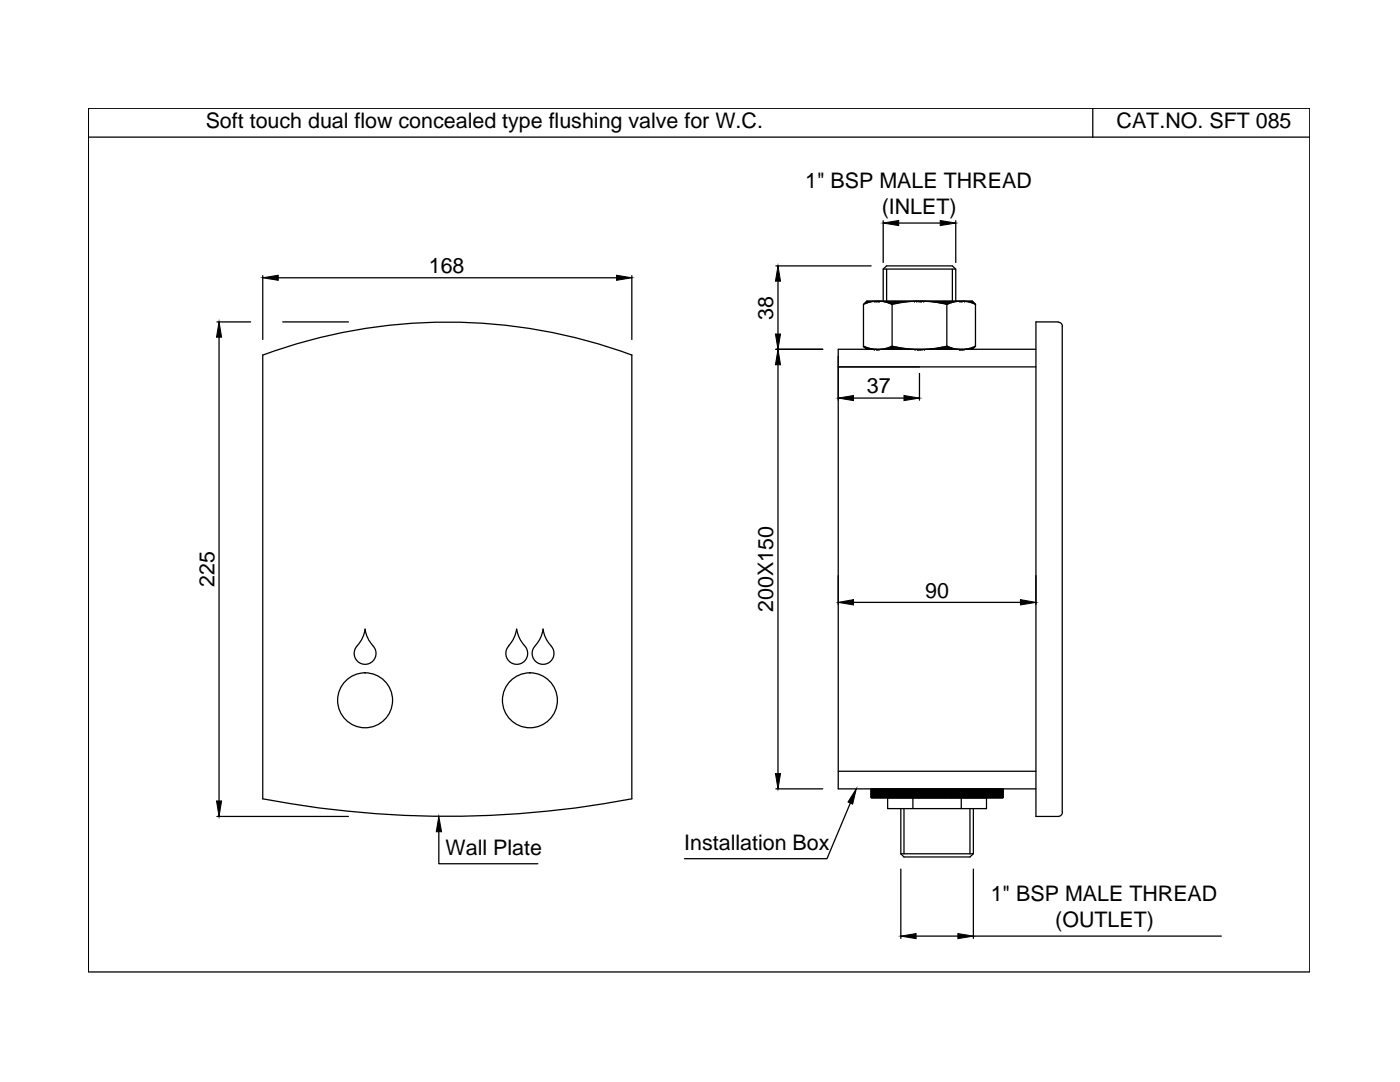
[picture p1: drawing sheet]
<svg xmlns="http://www.w3.org/2000/svg" width="279mm" height="216mm" viewBox="0 0 279 216" stroke-linecap="round" stroke-linejoin="round" font-family="sans-serif">
<!-- layer: 0 -->
<g fill="none" stroke="#000" stroke-width=".25">
<path d="M17.6 21.6h243.8v172.3h-243.8zM17.6 27.4h243.8M218.1 21.6v5.8M52.4 55v12.7M55.5 55.4h67.5M126.1 55v12.7M154.8 53.1h19M155.3 56.1v10.5M176.3 53.7h14.4v6.4M176.3 44v8.4M176.9 53.7v6.4l-.2 .2M179.4 44.5h8.2"/>
<path d="M190.1 53.7v6.4M190.7 53.7l-.6-.6h-13.2l-.6 .6v6.4M190.7 44v8.4M43.3 64.2h6.7M43.7 67.3v92.5M52.4 70.8v88.6a196 196 0 0 0 73.7 0v-88.6M56.4 64.2h13.1M126.1 70.8a106.4 106.4 0 0 0-73.6 .1M154.8 69.7h9.4M155.3 72.8v81.6M167.3 73.2h39.4M170.3 79.4h10.1"/>
<path d="M172.3 69.1h.1M172.3 69.1v-8.4l.7-.6h21l.7 .6v8.4l-.7 .6M172.3 69.1l.7 .6M172.3 69.1a6.5 6.5 0 0 0 5.7 0 23.2 23.2 0 0 0 11 0 6.5 6.5 0 0 0 5.7 0M172.5 69.1v.1M172.7 69.2l-.1 .1M172.8 69.3l-.1 .1M173 69.4l-.2 .1M173.2 60.1l-.5 .5M173.2 69.4l-.3 .3M173.3 69.4l-.2 .3M173.4 60.1l-.3 .3"/>
<path d="M173.5 69.5l-.2 .2M173.6 60.1l-.2 .2M173.7 69.6l-.1 .1M173.9 60.1l-.2 .1M173.9 69.6l-.1 .1M174.1 60.1l-.1 .1M174.1 69.6l-.1 .1M174.3 69.7h-.1M174.4 60.1h-.1M174.5 69.7h.1M174.6 60.1h.1M174.8 60.1h.1"/>
<path d="M174.9 69.7h.1M175 60.1h.1M175.2 69.7h.1M175.3 60.1h.1M175.4 69.7h.1M175.5 60.1h.1M175.9 69.7h.1M176 60.1h-.1M176.2 69.7h-.1M176.2 60.1h-.1M176.4 60.1l-.1 .1M176.5 69.6l-.2 .1"/>
<path d="M176.7 60.1l-.2 .1M176.8 69.5l-.2 .2M177.1 69.4l-.3 .3M177.2 60.1l-.3 .2M177.4 60.1l-.3 .2M177.4 69.3l-.4 .4M177.6 60.1l-.3 .3M177.8 60.1l-.4 .4M177.8 69.1l-.5 .6M178 60.7a6.5 6.5 0 0 0-5.7 0M178 60.7v8.4M178.1 60.1l-.5 .5"/>
<path d="M178.1 69.1l-.6 .6M178.3 60.1l-.6 .5M178.3 69.1l-.6 .6M178.5 69.2l-.5 .5M178.5 60.1l-.6 .6M178.7 69.2l-.5 .5M178.8 60.1l-.7 .6M178.9 69.2l-.5 .5M179 60.1l-.6 .5M179.1 69.3l-.4 .4M179.2 60.1l-.5 .5M179.3 69.3l-.4 .4"/>
<path d="M179.5 60.1l-.5 .4M179.5 69.4l-.4 .3M179.7 60.1l-.4 .4M179.7 69.4l-.3 .3M179.9 69.4l-.3 .3M179.9 60.1l-.3 .3M180.1 69.4l-.3 .3M180.2 60.1l-.3 .2M180.3 69.5l-.3 .2M180.4 60.1l-.2 .2M180.5 69.5l-.2 .2M180.6 60.1l-.2 .2"/>
<path d="M180.7 69.5l-.2 .2M180.9 60.1l-.2 .2M180.9 69.6l-.2 .1M181.1 60.1l-.1 .1M181.1 69.6l-.1 .1M181.3 69.6l-.1 .1M181.3 60.1l-.1 .1M181.5 69.6l-.1 .1M181.6 60.1l-.1 .1M181.8 69.7h-.1M181.8 60.1h-.1M182 69.7h-.1"/>
<path d="M182 60.1h.1M182.5 60.1h.1M182.6 69.7h.1M183 60.1h.1M183.1 69.7h.1M183.3 69.7h.1M183.4 60.1h.1M183.5 74.5v5.4M183.5 69.7h.1M183.7 60.1h.1M183.8 69.7h.1M183.9 60.1h.1"/>
<path d="M184 69.7h.1M184.3 60.1h.1M184.5 69.7h.1M185 69.7h-.1M185 60.1h.1M185.2 69.7h.1M185.3 60.1h-.1M185.5 60.1h-.1M185.5 69.6l-.1 .1M185.7 60.1v.1M185.7 69.6l-.1 .1M186 60.1l-.1 .1"/>
<path d="M186 69.6l-.1 .1M186.2 60.1l-.1 .1M186.3 69.6l-.2 .1M186.4 60.1l-.1 .2M186.5 69.5l-.2 .2M186.7 60.1l-.2 .2M186.8 69.5l-.3 .2M186.9 60.1l-.2 .2M187.1 69.4l-.3 .3M187.1 60.1l-.2 .2M187.4 60.1l-.3 .2M187.4 69.4l-.4 .3"/>
<path d="M187.6 60.1l-.3 .3M187.6 69.4l-.3 .3M187.8 60.1l-.3 .3M187.9 69.3l-.4 .4M188.1 60.1l-.4 .4M188.2 69.2l-.5 .5M188.3 60.1l-.4 .4M188.5 69.2l-.6 .5M188.5 60.1l-.4 .4M188.8 60.1l-.5 .5M188.8 69.1l-.6 .6M189 60.7v8.4"/>
<path d="M189 60.1l-.5 .5M189 69.1l-.6 .6M189.2 60.1l-.5 .5M189.2 69.1l-.5 .6M189.4 69.2l-.5 .5M189.5 60.1l-.7 .6M189.6 69.3l-.5 .4M189.7 60.1l-.6 .6M189.7 69.4l-.4 .3M189.9 69.4l-.3 .3M189.9 60.1l-.4 .4M190.1 69.5l-.3 .2"/>
<path d="M190.1 60.1l-.2 .3M190.2 69.5l-.1 .2M190.4 60.1l-.2 .2M190.4 69.6l-.1 .1M190.6 60.1l-.1 .1M190.6 69.6l-.1 .1M190.8 69.7h-.1M190.9 60.1l-.1 .1M191 69.7h.1M191.1 60.1h-.1M191.5 69.7h.1M191.5 60.1h.1"/>
<path d="M191.7 69.7h.1M191.8 60.1h.1M191.9 69.7h.1M192 60.1h.1M192.1 69.7h.1M192.4 69.7h.1M192.5 60.1h.1M192.6 69.7h.1M192.7 60.1h.1M192.9 60.1v.1M192.9 69.6v.1M193.2 60.1l-.1 .1"/>
<path d="M193.2 69.6l-.1 .1M193.4 60.1l-.1 .1M193.5 69.5l-.2 .2M193.7 60.1l-.3 .2M193.9 60.1l-.3 .2M193.9 69.4l-.4 .3M194.1 60.1l-.3 .3M194.2 60.2l-.2 .2M194.2 69.3l-.4 .4M194.3 60.3l-.1 .2M194.4 60.5l-.1 .1M194.5 60.6h.1"/>
<path d="M194.6 60.7h.1M194.6 69.1l-.6 .6M194.7 60.7a6.5 6.5 0 0 0-5.7 0 23.2 23.2 0 0 0-11 0M206.7 69.7h-39.4v87.7h39.4M211.1 64.2h-4.4v98.7h4.5a.87 .87 0 0 0 .8-.9M211.2 64.3a.87 .87 0 0 1 .8 .8M212 65.1v96.9M72.9 125.5l.2 1.2 .9 1.6a2.43 2.43 0 0 1 .4 3.6 2.18 2.18 0 0 1-3.1 0 2.18 2.18 0 0 1 0-3.1l1-1.5 .6-1.8M103.1 125.5l-.5 1.8-1.1 1.5M103.1 125.5l.3 1.2 .9 1.6a2.43 2.43 0 0 1 .4 3.6 2.18 2.18 0 0 1-3.1 0 2.18 2.18 0 0 1 0-3.1M108.4 125.5l.3 1.2 .8 1.6a2.43 2.43 0 0 1 .4 3.6 2.18 2.18 0 0 1-3.1 0 2.18 2.18 0 0 1 0-3.1l1.1-1.5zM170.3 120.2h33.4"/>
<path d="M154.8 157.4h9.4M167.3 153.9h39.4M173.8 157.4v1.8h26.4v-1.8M173.8 157.9l.6-.5-.6 .6M173.9 157.4l-.1 .1M174 159.2l1.8-1.8-1.7 1.8M174 157.4l-.2 .2M174.1 157.4l-.3 .3M174.2 157.4l-.4 .3M174.3 157.4l-.5 .4M174.5 157.4l-.7 .6M174.6 157.4l-.8 .7"/>
<path d="M174.7 157.4l-.9 .8M174.7 157.4l-.9 .9M174.9 157.4l-1.1 1M174.9 157.4l-1.1 1.1M175 157.4l-1.2 1.2M175.1 157.4l-1.3 1.3M175.2 157.4l-1.4 1.4M175.3 157.4l-1.5 1.4M175.3 157.4l-1.5 1.5M175.4 159.2l1.8-1.8-1.7 1.8M175.4 157.4l-1.6 1.6M175.5 157.4l-1.7 1.7"/>
<path d="M175.6 157.4l-1.8 1.7M175.7 157.4l-1.8 1.8M175.9 157.4l-1.8 1.8M176 157.4l-1.8 1.8M176.1 157.4l-1.8 1.8M176.1 157.4l-1.7 1.8M176.2 157.4l-1.8 1.8M176.3 157.4l-1.8 1.8M176.3 157.4l-1.7 1.8M176.4 157.4l-1.7 1.8M176.5 157.4l-1.8 1.8M176.6 157.4l-1.8 1.8"/>
<path d="M176.7 157.4l-1.8 1.8M176.7 157.4l-1.7 1.8M176.8 159.2l1.7-1.8-1.6 1.8M176.8 157.4l-1.7 1.8M176.9 157.4l-1.7 1.8M177 157.4l-1.8 1.8M177.1 157.4l-1.8 1.8M177.2 159.2h19.7v2.1h-19.7zM177.3 157.4l-1.8 1.8M177.4 157.4l-1.8 1.8M177.4 157.4l-1.7 1.8M177.5 157.4l-1.7 1.8"/>
<path d="M177.6 157.4l-1.8 1.8M177.7 157.4l-1.8 1.8M177.7 157.4l-1.7 1.8M177.8 157.4l-1.7 1.8M177.9 157.4l-1.8 1.8M178 157.4l-1.8 1.8M178.1 157.4l-1.8 1.8M178.1 157.4l-1.7 1.8M178.2 157.4l-1.7 1.8M178.3 157.4l-1.7 1.8M178.4 157.4l-1.8 1.8M178.5 157.4l-1.8 1.8"/>
<path d="M178.7 157.4l-1.8 1.8M178.8 157.4l-1.8 1.8M178.8 157.4l-1.7 1.8M178.9 157.4l-1.7 1.8M179 157.4l-1.8 1.8M179 159.2l1.8-1.8-1.7 1.8M179.1 157.4l-1.8 1.8M179.1 157.4l-1.7 1.8M179.2 157.4l-1.7 1.8M179.3 157.4l-1.8 1.8M179.4 157.4l-1.8 1.8M179.5 157.4l-1.8 1.8"/>
<path d="M179.5 157.4l-1.7 1.8M179.6 157.4l-1.7 1.8M179.7 157.4l-1.7 1.8M179.8 157.4l-1.8 1.8M179.9 157.4l-1.8 1.8M179.9 157.4l-1.7 1.8M180 157.4l-1.7 1.8M180.1 157.4l-1.8 1.8M180.2 157.4l-1.8 1.8M180.2 157.4l-1.7 1.8M180.3 157.4l-1.8 1.8M180.4 157.4l-1.8 1.8"/>
<path d="M180.4 159.2l1.8-1.8-1.7 1.8M180.5 157.4l-1.8 1.8M180.5 157.4l-1.7 1.8M180.6 157.4l-1.7 1.8M180.7 157.4l-1.8 1.8M180.9 157.4l-1.7 1.8M181 157.4l-1.7 1.8M181.1 157.4l-1.7 1.8M181.2 157.4l-1.8 1.8M181.3 157.4l-1.8 1.8M181.3 157.4l-1.7 1.8M181.4 157.4l-1.8 1.8"/>
<path d="M181.5 157.4l-1.8 1.8M181.6 157.4l-1.8 1.8M181.6 157.4l-1.7 1.8M181.7 157.4l-1.8 1.8M181.8 157.4l-1.8 1.8M181.8 159.2l1.8-1.8-1.7 1.8M181.8 157.4l-1.7 1.8M181.9 157.4l-1.7 1.8M182 157.4l-1.8 1.8M182.1 157.4l-1.8 1.8M182.3 157.4l-1.7 1.8M182.4 157.4l-1.7 1.8"/>
<path d="M182.5 157.4l-1.8 1.8M182.6 157.4l-1.8 1.8M182.7 157.4l-1.8 1.8M182.7 157.4l-1.7 1.8M182.8 157.4l-1.8 1.8M182.9 157.4l-1.8 1.8M183 157.4l-1.8 1.8M183 157.4l-1.7 1.8M183.1 157.4l-1.8 1.8M183.2 157.4l-1.8 1.8M183.2 159.2l1.8-1.8-1.7 1.8M183.2 157.4l-1.7 1.8"/>
<path d="M183.3 157.4l-1.7 1.8M183.4 157.4l-1.8 1.8M183.5 157.4l-1.8 1.8M183.7 157.4l-1.7 1.8M183.8 157.4l-1.7 1.8M183.9 157.4l-1.8 1.8M184 157.4l-1.8 1.8v2.1M184.1 157.4l-1.8 1.8M184.1 159.2l1.7-1.8-1.7 1.8M184.1 157.4l-1.7 1.8M184.2 157.4l-1.8 1.8M184.3 157.4l-1.8 1.8"/>
<path d="M184.3 157.4l-1.7 1.8M184.4 157.4l-1.7 1.8M184.5 157.4l-1.8 1.8M184.6 157.4l-1.8 1.8M184.6 157.4l-1.7 1.8M184.7 157.4l-1.7 1.8M184.8 157.4l-1.8 1.8M184.9 157.4l-1.8 1.8M185.1 157.4l-1.7 1.8M185.2 157.4l-1.7 1.8M185.3 157.4l-1.8 1.8M185.4 157.4l-1.8 1.8"/>
<path d="M185.4 157.4l-1.7 1.8M185.4 159.2l1.8-1.8-1.7 1.8M185.5 157.4l-1.7 1.8M185.6 157.4l-1.8 1.8M185.7 157.4l-1.8 1.8M185.7 157.4l-1.7 1.8M186 157.4l-1.8 1.8M186 157.4l-1.7 1.8M186.1 157.4l-1.7 1.8M186.2 157.4l-1.8 1.8M186.3 157.4l-1.8 1.8M186.3 157.4l-1.7 1.8"/>
<path d="M186.4 157.4l-1.7 1.8M186.5 157.4l-1.7 1.8M186.6 157.4l-1.7 1.8M186.7 157.4l-1.8 1.8M186.8 157.4l-1.8 1.8M186.8 157.4l-1.7 1.8M186.8 159.2l1.8-1.8-1.7 1.8M186.9 157.4l-1.7 1.8M187 157.4l-1.8 1.8M187.1 157.4l-1.8 1.8M187.1 157.4l-1.7 1.8M187.4 157.4l-1.8 1.8"/>
<path d="M187.4 157.4l-1.7 1.8M187.5 157.4l-1.7 1.8M187.6 157.4l-1.8 1.8M187.7 157.4l-1.8 1.8M187.7 157.4l-1.7 1.8M187.8 157.4l-1.7 1.8M187.9 157.4l-1.7 1.8M188 157.4l-1.8 1.8M188.1 157.4l-1.8 1.8M188.2 157.4l-1.8 1.8M188.2 157.4l-1.7 1.8M188.2 159.2l1.8-1.8-1.7 1.8"/>
<path d="M188.3 157.4l-1.8 1.8M188.4 157.4l-1.8 1.8M188.5 157.4l-1.8 1.8M188.5 157.4l-1.7 1.8M188.8 157.4l-1.8 1.8M188.8 157.4l-1.7 1.8M188.9 157.4l-1.8 1.8M189 157.4l-1.8 1.8M189.1 157.4l-1.8 1.8M189.1 157.4l-1.7 1.8M189.2 157.4l-1.7 1.8M189.3 157.4l-1.7 1.8"/>
<path d="M189.4 157.4l-1.8 1.8M189.5 157.4l-1.8 1.8M189.6 157.4l-1.8 1.8M189.6 157.4l-1.7 1.8M189.7 157.4l-1.8 1.8M189.8 157.4l-1.8 1.8M189.9 157.4l-1.8 1.8M189.9 157.4l-1.7 1.8M190.1 157.4l-1.7 1.8M190.2 157.4l-1.7 1.8M190.3 157.4l-1.8 1.8M190.4 157.4l-1.8 1.8"/>
<path d="M190.5 157.4l-1.8 1.8M190.5 159.2l1.8-1.8-1.7 1.8M190.5 157.4l-1.7 1.8M190.6 157.4l-1.7 1.8M190.7 157.4l-1.7 1.8M190.8 157.4l-1.8 1.8M190.9 157.4l-1.8 1.8M191 157.4l-1.8 1.8M191 157.4l-1.7 1.8M191.1 157.4l-1.8 1.8M191.2 157.4l-1.8 1.8M191.2 157.4l-1.7 1.8"/>
<path d="M191.3 157.4l-1.7 1.8M191.4 157.4l-1.8 1.8M191.5 157.4l-1.8 1.8M191.5 157.4l-1.7 1.8M191.6 157.4l-1.7 1.8M191.7 157.4l-1.8 1.8M191.8 157.4l-1.8 1.8M191.8 157.4l-1.7 1.8M191.8 159.2v2.1M191.9 159.2l1.8-1.8-1.7 1.8M191.9 157.4l-1.7 1.8M192 157.4l-1.7 1.8"/>
<path d="M192.1 157.4l-1.7 1.8M192.2 157.4l-1.8 1.8M192.4 157.4l-1.7 1.8M192.5 157.4l-1.8 1.8M192.6 157.4l-1.8 1.8M192.6 157.4l-1.7 1.8M192.7 157.4l-1.7 1.8M192.8 157.4l-1.8 1.8M192.9 157.4l-1.8 1.8M192.9 157.4l-1.7 1.8M193 157.4l-1.7 1.8M193.1 157.4l-1.8 1.8"/>
<path d="M193.2 157.4l-1.8 1.8M193.2 157.4l-1.7 1.8M193.3 159.2l1.8-1.8-1.7 1.8M193.3 157.4l-1.7 1.8M193.4 157.4l-1.7 1.8M193.5 157.4l-1.7 1.8M193.6 157.4l-1.8 1.8M193.8 157.4l-1.7 1.8M193.9 157.4l-1.8 1.8M194 157.4l-1.8 1.8M194 157.4l-1.7 1.8M194.1 157.4l-1.8 1.8"/>
<path d="M194.2 157.4l-1.8 1.8M194.3 157.4l-1.8 1.8M194.3 157.4l-1.7 1.8M194.4 157.4l-1.8 1.8M194.5 157.4l-1.8 1.8M194.6 157.4l-1.8 1.8M194.6 157.4l-1.7 1.8M194.7 159.2l1.8-1.8-1.7 1.8M194.7 157.4l-1.7 1.8M194.8 157.4l-1.7 1.8M194.9 157.4l-1.8 1.8M195 157.4l-1.8 1.8"/>
<path d="M195.2 157.4l-1.8 1.8M195.3 157.4l-1.8 1.8M195.4 157.4l-1.8 1.8M195.4 157.4l-1.7 1.8M195.5 157.4l-1.8 1.8M195.5 159.2l1.8-1.8-1.7 1.8M195.6 157.4l-1.8 1.8M195.7 157.4l-1.8 1.8M195.7 157.4l-1.7 1.8M195.8 157.4l-1.8 1.8M195.9 157.4l-1.8 1.8M196 157.4l-1.8 1.8"/>
<path d="M196 157.4l-1.7 1.8M196.1 157.4l-1.7 1.8M196.2 157.4l-1.7 1.8M196.3 157.4l-1.8 1.8M196.4 157.4l-1.8 1.8M196.6 157.4l-1.8 1.8M196.7 157.4l-1.8 1.8M196.8 157.4l-1.8 1.8M196.8 157.4l-1.7 1.8M196.9 157.4l-1.8 1.8M196.9 159.2l1.8-1.8-1.7 1.8M197 157.4l-1.8 1.8"/>
<path d="M197 157.4l-1.7 1.8M197.1 157.4l-1.7 1.8M197.2 157.4l-1.8 1.8M197.4 157.4l-1.7 1.8M197.5 157.4l-1.7 1.8M197.6 157.4l-1.7 1.8M197.7 157.4l-1.8 1.8M197.8 157.4l-1.8 1.8M197.8 157.4l-1.7 1.8M197.9 157.4l-1.7 1.8M198 157.4l-1.8 1.8M198.1 157.4l-1.8 1.8"/>
<path d="M198.1 157.4l-1.7 1.8M198.2 157.4l-1.7 1.8M198.3 157.4l-1.8 1.8M198.3 159.2l1.8-1.8-1.7 1.8M198.4 157.4l-1.8 1.8M198.4 157.4l-1.7 1.8M198.5 157.4l-1.7 1.8M198.6 157.4l-1.8 1.8M198.8 157.4l-1.7 1.8M198.9 157.4l-1.7 1.8M199 157.4l-1.7 1.8M199.1 157.4l-1.8 1.8"/>
<path d="M199.2 157.4l-1.8 1.8M199.2 157.4l-1.7 1.8M199.3 157.4l-1.7 1.8M199.4 157.4l-1.8 1.8M199.5 157.4l-1.8 1.8M199.5 157.4l-1.7 1.8M199.6 157.4l-1.7 1.8M199.7 157.4l-1.8 1.8M199.8 157.4l-1.8 1.8M199.8 157.4l-1.7 1.8 1.8-1.8M199.9 159.2l.3-.3-.2 .3M200 157.4l-1.8 1.8"/>
<path d="M200.2 157.5l-1.7 1.7M200.2 157.6l-1.6 1.6M200.2 157.7l-1.5 1.5M200.2 157.8l-1.4 1.4M200.2 157.9l-1.3 1.3M200.2 158l-1.2 1.2M200.2 158.1l-1.1 1.1M200.2 158.2l-1 1M200.2 158.3l-1 .9M200.2 158.3l-.9 .9M200.2 158.4l-.8 .8M200.2 158.5l-.7 .7"/>
<path d="M200.2 158.6l-.6 .6M200.2 158.7l-.5 .5M200.2 158.8l-.4 .4M200.2 159l-.2 .2M200.2 159.1l-.1 .1M43.3 162.9h26.2M87.6 166v6.4h19.7M169.7 160.2l-4.7 11.1h-28.4M179.8 170.4l.6 .6h13.2l.7-.6M179.8 161.3v9.1M179.8 173.4v13.9M180.4 161.3v9.1"/>
<path d="M193.6 161.3v9.1M194.3 161.3v9.1h-14.5M194.3 173.4v13.9M182.8 186.8h8.4M194.3 186.8h49.4"/>
<circle cx="72.9" cy="139.7" r="5.5"/>
<circle cx="105.8" cy="139.7" r="5.5"/>
</g>
<g fill="#000" stroke="#000" stroke-width=".2">
<path d="M52.4 55.4l3.1-.5v1zM123 54.9l3.1 .5-3.1 .5zM155.3 53.1l.5 3h-1zM176.3 44.5l3.1-.5v1zM187.6 44l3.1 .5-3.1 .5zM43.7 64.2l.5 3.1h-1zM154.8 66.6h1l-.5 3.1zM155.3 69.7l.5 3.1h-1zM167.3 79.4l3-.5v1zM180.4 78.9l3.1 .5-3.1 .5zM167.3 120.2l3-.6v1.1zM203.7 119.6l3 .6-3 .5z"/>
<path d="M43.2 159.8h1l-.5 3.1zM154.8 154.4h1l-.5 3zM87.6 162.9l.5 3.1h-1zM170.9 157.4l-.7 3.1-1-.5zM179.8 186.8l3-.5v1zM191.2 186.3l3.1 .5-3.1 .5z"/>
</g>
<g font-size="4.3">
<text x="41" y="25.6">Soft touch dual flow concealed type flushing valve for W.C.</text>
<text x="222.8" y="25.6">CAT.NO. SFT 085</text>
<text x="160.7" y="37.5">1&quot; BSP MALE THREAD</text>
<text x="176" y="42.7">(INLET)</text>
<text x="85.6" y="54.5">168</text>
<text x="154.3" y="63.8" transform="rotate(-90 154.3 63.8)">38</text>
<text x="173" y="78.5">37</text>
<text x="42.8" y="117.1" transform="rotate(-90 42.8 117.1)">225</text>
<text x="184.6" y="119.2">90</text>
<text x="154.3" y="122.1" transform="rotate(-90 154.3 122.1)">200X150</text>
<text x="88.9" y="170.5">Wall Plate</text>
<text x="136.6" y="169.6">Installation Box</text>
<text x="197.7" y="179.8">1&quot; BSP MALE THREAD</text>
<text x="210.6" y="185">(OUTLET)</text>
</g>
</svg>
